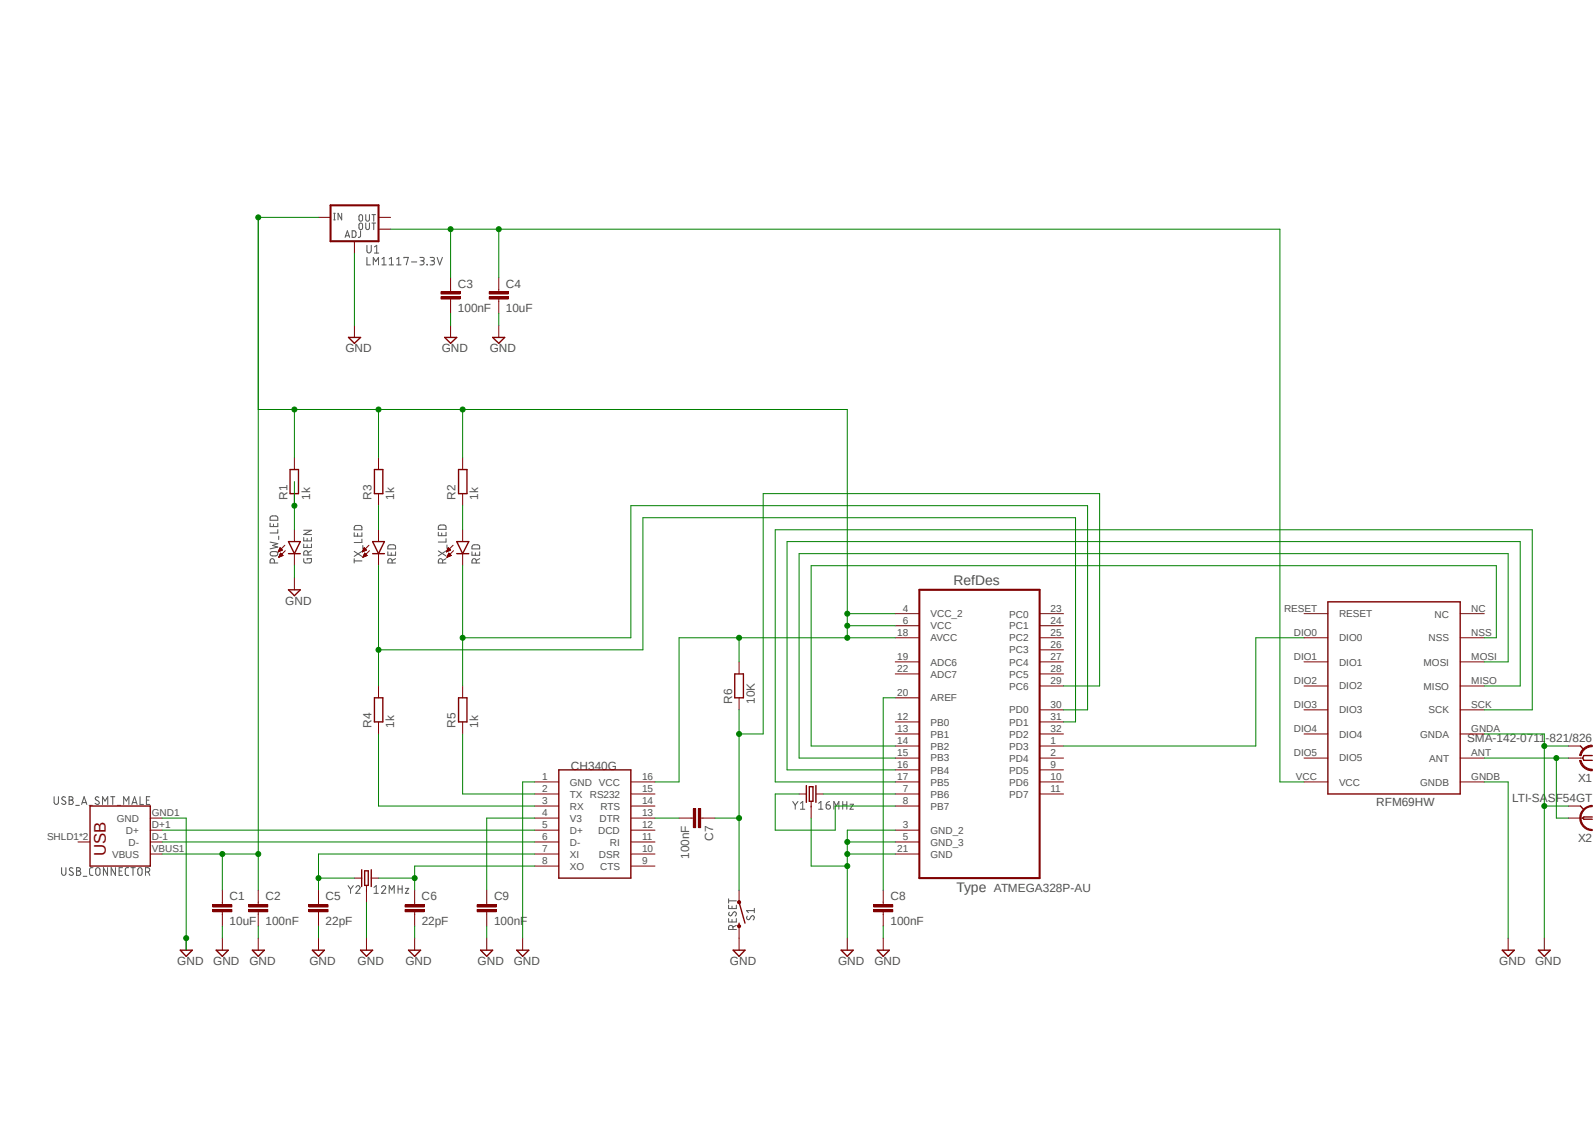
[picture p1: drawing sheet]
<svg xmlns="http://www.w3.org/2000/svg" width="297mm" height="210mm" viewBox="0 0 297 210" stroke-linecap="round" stroke-linejoin="round" font-family="sans-serif">
<path d="M8.4 38l288.7 142.3M297.1 38l-288.7 142.3" fill="none" stroke="#fff" stroke-width=".19"/>
<g fill="none" stroke="#505050" stroke-width=".19">
<path d="M62.1 39.7h.3M62.3 39.7v1.2M63.6 39.7v1.2l-.7-1.2v1.2M68.1 40v.9a.34 .34 0 0 0 .4 .3 .34 .34 0 0 0 .3-.3v-.9M69.3 40h.6M69.6 40v1.2M62.1 40.9h.3M64.3 44.2l.4-1.2 .4 1.2M64.4 43.9h.6M65.6 43h.5l.2 .3v.6l-.2 .3h-.5zM66.9 40.1a.34 .34 0 0 1 .4-.1 .34 .34 0 0 1 .2 .3v.6a.34 .34 0 0 1-.3 .3 .34 .34 0 0 1-.4-.3zM67 41.6a.34 .34 0 0 1 .5 .3v.5a.34 .34 0 0 1-.3 .4 .34 .34 0 0 1-.4-.4v-.5z"/>
<path d="M67.1 43v1.1l-.4 .1M68.1 41.5v.9a.34 .34 0 0 0 .4 .4 .34 .34 0 0 0 .3-.4v-.9M68.3 45.7v1a.4 .4 0 0 0 .4 .4 .4 .4 0 0 0 .4-.4v-1M68.3 47.9v1.4h.7M69.3 41.5h.6M69.5 49.3v-1.4l.5 .8 .5-.8v1.4M69.6 41.5v1.3M69.7 46l.4-.3v1.4M69.7 47.1h.8M71.1 49.3h.8M71.1 48.2l.4-.3v1.4M72.5 49.3h.8"/>
<path d="M72.5 48.2l.4-.3v1.4M73.9 49.3h.8M73.9 48.2l.4-.3v1.4M75.2 48v-.1h.8l-.4 1.4M76.6 48.8h1M78.2 47.9l.6 .1a.31 .31 0 0 1 .2 .3 .31 .31 0 0 1-.3 .3h-.3M78.6 48.6a.39 .39 0 0 1 .4 .2 .39 .39 0 0 1-.2 .5h-.6M79.5 49.2l.1 .1zM80.1 47.9l.6 .1a.31 .31 0 0 1 .2 .3 .31 .31 0 0 1-.3 .3h-.3M80.5 48.6a.38 .38 0 0 1 .4 .3 .38 .38 0 0 1-.4 .4h-.4M81.4 47.9l.5 1.4 .5-1.4M50.3 97.4v.6h1.4v-.6"/>
<path d="M50.3 96.3a1.13 1.13 0 0 1 1.2-.2l.2 .2v.6h-1.4zM50.9 97.6v.4M51.7 98.6v.6h-1.4M51.9 99.8v.7M56.6 98.7h1.4l-1.4 .8h1.4M66 99.2v.6h1.4v-.6M66 98a1.1 1.1 0 0 1 1.4 0v.6h-1.4zM66.6 99.3v.5M81.6 99.1v.6h1.5v-.6M81.7 97.9a1.1 1.1 0 0 1 1.3 0l.1 .7h-1.5zM82.3 99.2v.5M50.3 100.9l1.4 .3-.9 .4 .9 .3-1.4 .3"/>
<path d="M50.3 102.9a1.13 1.13 0 0 1 1.2-.2 .41 .41 0 0 1 .2 .5 .41 .41 0 0 1-.3 .3h-.9l-.2-.2zM51.1 104.8v-.6a.41 .41 0 0 0-.5-.2 .41 .41 0 0 0-.3 .4v.4h1.4M56.6 104v.5l.1 .3h1l.3-.2v-.6h-.8v.3M56.6 100.1v.6h1.4v-.6M56.6 101.3v.6h1.4v-.6M57.2 100.2v.5M57.2 101.4v.5M57.4 103.3l-.1-.6a.41 .41 0 0 0-.4-.2 .41 .41 0 0 0-.3 .5v.3h1.4M58 102.5l-.6 .4M66 104.4h1.4M66 104v.8M66 102.7l1.4 .9"/>
<path d="M67.4 102.7l-1.4 .9M67.4 100.4v.6h-1.4M67.6 101.6v.6M72.2 102.7v.7h1.5v-.7M72.3 101.6a1.1 1.1 0 0 1 1.3 0l.1 .6h-1.5zM72.9 102.9v.5M73 104.8v-.6l-.2-.1a.4 .4 0 0 0-.6 .3v.4h1.5M73.7 104l-.7 .4M81.6 102.6l1.5 .9M82.4 104.8v-.6l-.2-.1a.4 .4 0 0 0-.6 .3v.4h1.5M83.1 104l-.7 .4M83.1 102.6l-1.5 .9"/>
<path d="M83.1 100.3v.6h-1.5M83.2 101.5v.6M87.9 102.7v.7h1.4v-.7M88.1 101.5a1.21 1.21 0 0 1 1.2 .1v.6h-1.4v-.4zM88.5 102.9v.5M88.7 104.8l-.1-.6-.1-.1a.4 .4 0 0 0-.6 .3v.4h1.4M89.3 104l-.6 .4M10.1 148.3v1.1a.4 .4 0 0 0 .4 .4 .4 .4 0 0 0 .4-.4v-1.1M12.2 148.5a.38 .38 0 0 0-.4-.2 .38 .38 0 0 0-.3 .4l.1 .1 .5 .4a.31 .31 0 0 1 .2 .3 .31 .31 0 0 1-.4 .3l-.4-.2M12.9 148.3h.4a.32 .32 0 0 1 .3 .4 .32 .32 0 0 1-.3 .3 .4 .4 0 0 1 .4 .4 .4 .4 0 0 1-.4 .4h-.4zM12.9 149h.4M14.1 149.9h.7"/>
<path d="M15.2 149.8l.5-1.5 .5 1.5M15.3 149.4h.7M16.6 149.9h.6M18.4 148.5a.35 .35 0 0 0-.5-.1 .35 .35 0 0 0 0 .5l.4 .3a.31 .31 0 0 1 .2 .3 .31 .31 0 0 1-.3 .3l-.5-.2M19.1 149.8v-1.5l.5 .8 .5-.8v1.5M20.6 148.3h.8M21 148.3v1.5M21.8 149.9h.7M23 149.8v-1.5l.5 .8 .5-.8v1.5M24.6 149.8l.5-1.5 .4 1.5M24.7 149.4h.7M26.1 148.3v1.5h.6"/>
<path d="M27.3 149h.4M27.9 148.3h-.6v1.5h.6M147.6 149.2l.5 .7M148.1 149.9v.8M148.6 149.2l-.5 .7M149.1 150.7h.8M149.1 149.6l.4-.4v1.5M152.4 149.6l.5-.4v1.5M152.4 150.7h.8M153.8 149.9h.5a.41 .41 0 0 1 .4 .4 .41 .41 0 0 1-.5 .4 .41 .41 0 0 1-.4-.4zM154.5 149.2a.65 .65 0 0 0-.7 .7M155.3 150.7v-1.5l.4 .8 .5-.8v1.5"/>
<path d="M156.9 149.9h.8M156.9 149.2v1.5M157.7 149.2v1.5M158.3 149.7h.6l-.6 1h.6M11.5 161.5v1.1a.4 .4 0 0 0 .4 .4 .4 .4 0 0 0 .4-.4v-1.1M13.6 161.7a.38 .38 0 0 0-.4-.1 .38 .38 0 0 0-.3 .3l.6 .5a.31 .31 0 0 1 .2 .4 .31 .31 0 0 1-.4 .2l-.4-.2M14.3 161.5h.3a.32 .32 0 0 1 .4 .4 .32 .32 0 0 1-.4 .3 .4 .4 0 0 1 .5 .4 .4 .4 0 0 1-.5 .4h-.3zM14.3 162.2h.3M15.5 163.2h.7M17.3 161.5l-.5 .1-.1 .3v.9l.6 .2M18 161.6h.4l.2 .2a1.13 1.13 0 0 1-.2 1.1h-.4a1.13 1.13 0 0 1-.1-1.1zM20 161.5v1.5l-.7-1.5v1.5"/>
<path d="M21.5 161.5v1.5l-.8-1.5v1.5M22.2 162.2h.4M22.8 161.5h-.6v1.5h.6M24 161.5l-.5 .1-.2 .3 .1 .9 .6 .2M24.4 161.5h.8M24.8 161.5v1.5M25.9 161.6a.38 .38 0 0 1 .4 0 .38 .38 0 0 1 .2 .3v.7a.4 .4 0 0 1-.4 .4 .4 .4 0 0 1-.4-.4v-.7zM27.1 162.3h.6a.41 .41 0 0 0 .2-.4 .41 .41 0 0 0-.4-.4h-.4v1.5M27.6 162.3l.3 .7M64.8 164.9l.5 .7M65.3 165.6v.7M65.8 164.9l-.5 .7"/>
<path d="M66.3 165.2a.39 .39 0 0 1 .4-.3 .39 .39 0 0 1 .3 .5l-.7 .9h.8M69.6 165.2l.5-.3v1.4M69.6 166.3h.8M71 165.2a.39 .39 0 0 1 .5-.3 .39 .39 0 0 1 .3 .5l-.8 .9h.8M72.5 166.3v-1.4l.4 .8 .5-.8v1.4M74.1 164.9v1.4M74.1 165.5h.8M74.9 164.9v1.4M75.5 165.4h.6l-.6 .9h.6M135.7 167.3v.8M135.7 168.5v.7h1.4v-.7M135.7 171v.7h1.4v-.7"/>
<path d="M135.7 167.7h1.4M135.8 169.8a.38 .38 0 0 0-.1 .5 .38 .38 0 0 0 .3 .2l.5-.6a.31 .31 0 0 1 .4-.1 .31 .31 0 0 1 .2 .3l-.2 .5M136.3 168.7v.5M136.3 171.2v.5M136.5 173.1v-.4a.4 .4 0 0 0-.4-.4 .4 .4 0 0 0-.4 .4v.4h1.4M137.1 172.3l-.6 .3M139.1 170.6a.35 .35 0 0 0 0 .5 .35 .35 0 0 0 .5 0l.3-.5a.31 .31 0 0 1 .3-.1 .31 .31 0 0 1 .3 .3l-.2 .5M140.5 169.5h-1.5l.4 .4M140.5 169.1v.8"/>
</g>
<g fill="none" stroke="#800000" stroke-width=".19">
<path d="M59.3 40.5h2.3M66 44.9v2.3M70.5 40.5h2.2M70.5 42.7h2.2M82.1 55.2h3.6v.5h-3.6zM82.1 54.3h3.6v.4h-3.6zM83.9 51.6v2.7M83.9 55.7v2.6M91.1 55.2h3.6v.5h-3.6zM91.1 54.3h3.6v.4h-3.6zM92.9 51.6v2.7M92.9 55.7v2.6"/>
<path d="M66 60.6v2.2M83.9 60.6v2.2M92.9 60.6v2.2M54.8 85.2v2.2M54.8 91.9v2.2M54.8 98.6v2.2M70.5 85.2v2.2M70.5 91.9v2.2M70.5 98.6v2.2M86.1 85.2v2.2M86.1 91.9v2.2M86.1 98.6v2.2"/>
<path d="M51.8 102.7h.1M51.9 102.7h.1M51.9 102.6h.3M51.9 102.5h.5M51.9 102.4h.6M51.9 103.7h.1M51.9 103.6h.3M52 102.4h.5M52 102.3h.5M52 103.6h.4M52 102.2h.4M52 103.5h.5"/>
<path d="M52.1 102.2h.2M52.1 102.1h.1M52.1 103.4h.6M52.1 103.4h.5M52.1 102h.1M52.1 103.3h.5M52.2 102l.4 .4-.8 .3zM52.2 103.2h.3M52.2 103.2h.2M52.2 103.1h.2M52.2 103l-.3 .8M52.2 103l.5 .4"/>
<path d="M52.2 103h.1M52.7 103.4l-.8 .4M53 101.5l-1.2 1.2M53.1 102.5l-1.2 1.3M54.8 103.1v2.2M54.8 107.6v2.2M67.5 102.7h.1M67.5 102.7h.2M67.5 102.6h.4M67.6 102.5h.4M67.6 102.4h.6M67.6 103.7h.1"/>
<path d="M67.6 102.3h.5M67.6 103.6h.3M67.6 103.6h.4M67.7 102.2h.4M67.7 103.5h.5M67.7 102.2h.3M67.7 102.1h.2M67.7 103.4h.7M67.7 103.4h.6M67.8 102h.1M67.8 103.3h.4M67.8 103.2h.4"/>
<path d="M67.8 102l.4 .4-.7 .3zM67.9 103.2h.2M67.9 103.1h.1M67.9 103h.1M67.9 103l-.3 .8M67.9 103l.5 .4M68.4 103.4l-.8 .4M68.7 101.5l-1.2 1.2M68.8 102.5l-1.2 1.3M70.5 103.1v2.2M83.1 102.7h.1M83.2 102.7h.2"/>
<path d="M83.2 102.6h.3M83.2 102.5h.5M83.3 102.4h.6M83.3 103.7h.1M83.3 102.3h.5M83.3 103.6h.2M83.3 103.6h.4M83.4 102.2h.3M83.4 103.5h.5M83.4 103.4h.6M83.4 103.4h.5M83.4 102.1h.2"/>
<path d="M83.4 102h.1M83.4 103.3h.5M83.5 103.2h.3M83.5 102l.4 .4-.8 .3zM83.5 103.2h.2M83.5 103.1h.2M83.6 103h.1M83.6 103l-.4 .8M83.6 103l.4 .4M84 103.4l-.8 .4M84.4 101.5l-1.3 1.2M84.5 102.5l-1.3 1.3"/>
<path d="M86.1 103.1v2.2M166.7 114.3h4.5M166.7 116.5h4.5M166.7 118.7h4.5M193.6 114.3h4.4M193.6 116.5h4.4M193.6 118.7h4.4M242.8 114.3h4.5M242.8 118.7h4.5M271.9 114.3h4.5M271.9 118.7h4.5M70.5 127.7v2.2"/>
<path d="M70.5 134.4v2.3M86.1 127.7v2.2M86.1 134.4v2.3M166.7 123.2h4.5M166.7 125.5h4.5M166.7 129.9h4.5M166.7 134.4h4.5M166.7 136.7h4.5M166.7 138.9h4.5M193.6 123.2h4.4M193.6 125.5h4.4M193.6 134.4h4.4"/>
<path d="M193.6 136.7h4.4M193.6 138.9h4.4M193.6 121h4.4M193.6 127.7h4.4M193.6 132.2h4.4M242.8 123.2h4.5M242.8 136.7h4.5M242.8 127.7h4.5M242.8 132.2h4.5M271.9 123.2h4.5M271.9 136.7h4.5M271.9 127.7h4.5"/>
<path d="M271.9 132.2h4.5M14.5 156.8h2.3M28 154.6h2.2M28 156.8h2.2M28 159h2.2M28 152.3h2.2M99.6 145.6h4.5M99.6 147.8h4.5M99.6 150.1h4.5M99.6 154.6h4.5M99.6 156.8h4.5M99.6 159h4.5"/>
<path d="M99.6 152.3h4.5M117.5 145.6h4.5M117.5 147.8h4.5M117.5 150.1h4.5M117.5 154.6h4.5M117.5 156.8h4.5M117.5 159h4.5M117.5 152.3h4.5M126.4 152.3h2.7M129.1 150.5h.4v3.6h-.4zM130 150.5h.5v3.6h-.5zM130.5 152.3h2.6"/>
<path d="M148.8 147.8h1.4M151 149.2v3.1M151.9 147.8h1.4M166.7 141.1h4.5M166.7 143.3h4.5M166.7 145.6h4.5M166.7 147.8h4.5M166.7 150.1h4.5M166.7 154.6h4.5M166.7 156.8h4.5M166.7 159h4.5M193.6 141.1h4.4"/>
<path d="M193.6 143.3h4.4M193.6 145.6h4.4M193.6 147.8h4.4M242.8 141.1h4.5M242.8 145.6h4.5M271.9 141.1h4.5M271.9 145.6h4.5M34.7 174.7v2.2M39.6 169.3h3.6v.5h-3.6zM39.6 168.4h3.6v.5h-3.6zM41.4 165.7v2.7M41.4 169.8v2.6"/>
<path d="M41.4 174.7v2.2M46.3 169.3h3.6v.5h-3.6zM46.3 168.4h3.6v.5h-3.6zM48.1 165.7v2.7M48.1 169.8v2.6M48.1 174.7v2.2M57.5 169.3h3.6v.5h-3.6zM57.5 168.4h3.6v.5h-3.6zM59.3 165.7v2.7M59.3 169.8v2.6M66 163.5h1.4M68.2 164.9v3.1"/>
<path d="M68.2 174.7v2.2M69.1 163.5h1.4M75.4 169.3h3.6v.5h-3.6zM75.4 168.4h3.6v.5h-3.6zM77.2 165.7v2.7M77.2 169.8v2.6M97.3 174.7v2.2M99.6 161.2h4.5M117.5 161.2h4.5M157.8 174.7v2.2"/>
</g>
<path d="M61.6 38.2h8.9v6.7h-8.9zM171.2 109.8h22.4v53.7h-22.4z" fill="none" stroke="#800000" stroke-width=".38"/>
<g fill="none" stroke="#800000" stroke-width=".25">
<path d="M64.9 62.8h2.2l-1.1 1.1zM82.8 62.8h2.2l-1.1 1.1zM91.7 62.8h2.3l-1.1 1.1zM54 87.4h1.6v4.5h-1.6zM69.7 87.4h1.6v4.5h-1.6zM85.4 87.4h1.6v4.5h-1.6zM53.7 109.8h2.2l-1.1 1.1zM53.7 100.8h2.2l-1.1 2.3zM53.7 103.1h2.2M69.4 103.1h2.2M69.4 100.8h2.2l-1.1 2.3zM85 103.1h2.3"/>
<path d="M85 100.8h2.3l-1.2 2.3zM247.3 112.1h24.6v35.7h-24.6zM69.7 129.9h1.6v4.5h-1.6zM85.4 129.9h1.6v4.5h-1.6zM16.8 150.1h11.2v11.1h-11.2zM104.1 143.3h13.4v20.2h-13.4zM150.2 146.3v3.1M150.7 146.5h.7v2.7h-.7zM151.9 146.3v3.1M33.6 176.9h2.2l-1.1 1.2zM40.3 176.9h2.2l-1.1 1.2zM47 176.9h2.2l-1.1 1.2z"/>
<path d="M67.1 176.9h2.3l-1.2 1.2zM67.4 161.9v3.2M67.9 162.1h.7v2.7h-.7zM69.1 161.9v3.2M96.2 176.9h2.3l-1.2 1.2zM137.6 171.9v.5M137.6 168l1.1 3.9M156.6 176.9h2.3l-1.1 1.2z"/>
</g>
<g fill="none" stroke="#800000" stroke-width=".42">
<path d="M82.1 55.5h3.6M82.1 54.5h3.6M91.1 55.5h3.6M91.1 54.5h3.6M129.3 150.5v3.6M130.3 150.5v3.6M39.6 169.5h3.6M39.6 168.7h3.6M46.3 169.5h3.6M46.3 168.7h3.6M57.5 169.5h3.6M57.5 168.7h3.6"/>
<path d="M75.4 169.5h3.6M75.4 168.7h3.6"/>
</g>
<circle cx="137.6" cy="168" r=".3" fill="#800000"/>
<circle cx="137.6" cy="168" r=".3" fill="none" stroke="#800000" stroke-width=".19"/>
<circle cx="137.6" cy="172.5" r=".29" fill="#800000"/>
<g fill="none" stroke="#800000" stroke-width=".19">
<path d="M137.6 123.2v2.3M137.6 129.9v2.3M294.3 141.1h.4M59.3 174.7v2.2M77.2 174.7v2.2M137.6 165.7v2.3M137.6 172.4v4.5M280.8 174.7v2.2M287.6 174.7v2.2"/>
<circle cx="137.6" cy="172.5" r=".29"/>
</g>
<path d="M136.8 125.5h1.6v4.4h-1.6zM294.3 138.9l.6 .7M296.5 140.7h-1.6l-.2 .4 .2 .5h1.6M58.2 176.9h2.2l-1.1 1.2zM76.1 176.9h2.2l-1.1 1.2zM136.5 176.9h2.2l-1.1 1.2zM279.7 176.9h2.3l-1.2 1.2zM286.5 176.9h2.2l-1.1 1.2z" fill="none" stroke="#800000" stroke-width=".25"/>
<path d="M294.1 141.6h.3a2.07 2.07 0 0 0 2.1 1.6v.3a2.41 2.41 0 0 1-2.4-1.9z" fill-rule="evenodd" fill="#800000"/>
<path d="M294.1 141.6h.3a2.07 2.07 0 0 0 2.1 1.6v.3a2.41 2.41 0 0 1-2.4-1.9z" fill="none" stroke="#800000" stroke-width=".19"/>
<path d="M294.8 139.4a2.09 2.09 0 0 1 1.7-.6v.2a2.06 2.06 0 0 0-2.1 1.7l-.3-.1 .3-.7z" fill-rule="evenodd" fill="#800000"/>
<path d="M292.1 138.9h2.2M294.8 139.4a2.09 2.09 0 0 1 1.7-.6v.2a2.06 2.06 0 0 0-2.1 1.7l-.3-.1 .3-.7zM292.1 141.1h2.2M162.7 169.3h3.5v.5h-3.5zM162.7 168.4h3.5v.5h-3.5zM164.5 165.7v2.7M164.5 169.8v2.6M164.5 174.7v2.2" fill="none" stroke="#800000" stroke-width=".19"/>
<path d="M163.4 176.9h2.2l-1.1 1.2z" fill="none" stroke="#800000" stroke-width=".25"/>
<path d="M162.7 169.5h3.5M162.7 168.7h3.5" fill="none" stroke="#800000" stroke-width=".42"/>
<path d="M294.8 150.7a2.51 2.51 0 0 1 1.7-.8v.3a2.12 2.12 0 0 0-2.1 2.1 2.12 2.12 0 0 0 2.1 2.1v.2a2.32 2.32 0 0 1-2.1-1.3 2.32 2.32 0 0 1 .4-2.6z" fill-rule="evenodd" fill="#800000"/>
<path d="M292.1 152.3h2.6M292.1 150.1h2.2M294.8 150.7a2.51 2.51 0 0 1 1.7-.8v.3a2.12 2.12 0 0 0-2.1 2.1 2.12 2.12 0 0 0 2.1 2.1v.2a2.32 2.32 0 0 1-2.1-1.3 2.32 2.32 0 0 1 .4-2.6zM88.9 169.3h3.5v.5h-3.5zM88.9 168.4h3.5v.5h-3.5zM90.6 165.7v2.7M90.6 169.8v2.6M90.6 174.7v2.2" fill="none" stroke="#800000" stroke-width=".19"/>
<path d="M294.3 150.1l.6 .6M296.5 152.1h-1.6l-.2 .2 .2 .2h1.6M89.5 176.9h2.2l-1.1 1.2z" fill="none" stroke="#800000" stroke-width=".25"/>
<path d="M88.9 169.5h3.5M88.9 168.7h3.5" fill="none" stroke="#800000" stroke-width=".42"/>
<path d="M157.8 156.8h8.9M166.7 154.6h-8.9v20.1" fill="none" stroke="#008000" stroke-width=".19"/>
<circle cx="157.8" cy="156.8" r=".46" fill="#008000"/>
<g fill="none" stroke="#008000" stroke-width=".19">
<path d="M157.8 159h8.9"/>
<circle cx="157.8" cy="156.8" r=".46"/>
</g>
<circle cx="157.8" cy="159" r=".46" fill="#008000"/>
<g fill="none" stroke="#008000" stroke-width=".19">
<path d="M151 161.2h6.8"/>
<circle cx="157.8" cy="159" r=".46"/>
</g>
<circle cx="157.8" cy="161.2" r=".46" fill="#008000"/>
<g fill="none" stroke="#008000" stroke-width=".19">
<path d="M30.2 152.3h4.5v24.6M151 152.3v8.9"/>
<circle cx="157.8" cy="161.2" r=".46"/>
</g>
<circle cx="34.7" cy="174.7" r=".46" fill="#008000"/>
<g fill="none" stroke="#008000" stroke-width=".19">
<path d="M66 47.2v13.4M83.9 58.3v2.3M92.9 58.3v2.3M54.8 105.3v2.3M276.4 136.7h11.2v38M287.6 138.9h4.5M99.6 145.6h-2.3v29.1M276.4 145.6h4.4v29.1M41.4 172.4v2.3M48.1 172.4v2.3M68.2 168v6.7"/>
<circle cx="34.7" cy="174.7" r=".46"/>
</g>
<circle cx="287.6" cy="138.9" r=".46" fill="#008000"/>
<g fill="none" stroke="#008000" stroke-width=".19">
<path d="M287.6 150.1h4.5"/>
<circle cx="287.6" cy="138.9" r=".46"/>
</g>
<circle cx="287.6" cy="150.1" r=".46" fill="#008000"/>
<g fill="none" stroke="#008000" stroke-width=".19">
<path d="M30.2 159h17.9M41.4 159v6.7M148.8 147.8h-4.4v6.8h11.1v-4.5h11.2M153.3 147.8h13.4M59.3 172.4v2.3M77.2 172.4v2.3M90.6 172.4v2.3M164.5 172.4v2.3"/>
<circle cx="287.6" cy="150.1" r=".46"/>
</g>
<circle cx="41.4" cy="159" r=".46" fill="#008000"/>
<g fill="none" stroke="#008000" stroke-width=".19">
<path d="M48.1 40.5v125.2"/>
<circle cx="41.4" cy="159" r=".46"/>
</g>
<circle cx="48.1" cy="159" r=".46" fill="#008000"/>
<g fill="none" stroke="#008000" stroke-width=".19">
<path d="M59.3 40.5h-11.2v35.7"/>
<circle cx="48.1" cy="159" r=".46"/>
</g>
<circle cx="48.1" cy="40.5" r=".46" fill="#008000"/>
<g fill="none" stroke="#008000" stroke-width=".19">
<path d="M54.8 85.2v-9h103v40.3h8.9M157.8 114.3h8.9"/>
<circle cx="48.1" cy="40.5" r=".46"/>
</g>
<circle cx="157.8" cy="114.3" r=".46" fill="#008000"/>
<g fill="none" stroke="#008000" stroke-width=".19">
<path d="M157.8 116.5v2.2h8.9"/>
<circle cx="157.8" cy="114.3" r=".46"/>
</g>
<circle cx="157.8" cy="116.5" r=".46" fill="#008000"/>
<g fill="none" stroke="#008000" stroke-width=".19">
<path d="M48.1 76.2h22.4"/>
<circle cx="157.8" cy="116.5" r=".46"/>
</g>
<circle cx="54.8" cy="76.2" r=".46" fill="#008000"/>
<g fill="none" stroke="#008000" stroke-width=".19">
<path d="M54.8 76.2h31.3M137.6 118.7h-11.2v26.9h-4.4"/>
<circle cx="54.8" cy="76.2" r=".46"/>
</g>
<circle cx="157.8" cy="118.7" r=".46" fill="#008000"/>
<g fill="none" stroke="#008000" stroke-width=".19">
<path d="M70.5 76.2v9M137.6 118.7h20.2"/>
<circle cx="157.8" cy="118.7" r=".46"/>
</g>
<circle cx="70.5" cy="76.2" r=".46" fill="#008000"/>
<g fill="none" stroke="#008000" stroke-width=".19">
<path d="M86.1 76.2v9"/>
<circle cx="70.5" cy="76.2" r=".46"/>
</g>
<circle cx="86.1" cy="76.2" r=".46" fill="#008000"/>
<g fill="none" stroke="#008000" stroke-width=".19">
<path d="M137.6 118.7v4.5"/>
<circle cx="86.1" cy="76.2" r=".46"/>
</g>
<circle cx="137.6" cy="118.7" r=".46" fill="#008000"/>
<g fill="none" stroke="#008000" stroke-width=".19">
<path d="M83.9 51.6v-8.9h9v8.9"/>
<circle cx="137.6" cy="118.7" r=".46"/>
</g>
<circle cx="92.9" cy="42.7" r=".46" fill="#008000"/>
<g fill="none" stroke="#008000" stroke-width=".19">
<path d="M72.7 42.7h11.2M92.9 42.7h145.4v102.9h4.5"/>
<circle cx="92.9" cy="42.7" r=".46"/>
</g>
<circle cx="83.9" cy="42.7" r=".46" fill="#008000"/>
<g fill="none" stroke="#008000" stroke-width=".19">
<path d="M54.8 89.7v8.9"/>
<circle cx="83.9" cy="42.7" r=".46"/>
</g>
<circle cx="54.8" cy="94.1" r=".46" fill="#008000"/>
<g fill="none" stroke="#008000" stroke-width=".19">
<path d="M30.2 154.6h69.4M30.2 156.8h69.4M70.5 163.5h6.7M99.6 161.2h-22.4v4.5"/>
<circle cx="54.8" cy="94.1" r=".46"/>
</g>
<circle cx="77.2" cy="163.5" r=".46" fill="#008000"/>
<g fill="none" stroke="#008000" stroke-width=".19">
<path d="M99.6 159h-40.3v6.7M59.3 163.5h6.7"/>
<circle cx="77.2" cy="163.5" r=".46"/>
</g>
<circle cx="59.3" cy="163.5" r=".46" fill="#008000"/>
<g fill="none" stroke="#008000" stroke-width=".19">
<path d="M70.5 94.1v4.5M86.1 94.1v4.5M70.5 105.3v22.4M70.5 136.7v13.4h29.1M70.5 121h49.2M86.1 136.7v11.1h13.5"/>
<circle cx="59.3" cy="163.5" r=".46"/>
</g>
<circle cx="70.5" cy="121" r=".46" fill="#008000"/>
<g fill="none" stroke="#008000" stroke-width=".19">
<path d="M86.1 105.3v22.4M86.1 118.7h31.4M119.7 121v-24.6h80.6v38h-2.3"/>
<circle cx="70.5" cy="121" r=".46"/>
</g>
<circle cx="86.1" cy="118.7" r=".46" fill="#008000"/>
<g fill="none" stroke="#008000" stroke-width=".19">
<path d="M117.5 118.7v-24.6h85v38.1h-4.5M137.6 132.2v4.5M122 152.3h4.4M133.1 152.3h4.5v13.4"/>
<circle cx="86.1" cy="118.7" r=".46"/>
</g>
<circle cx="137.6" cy="152.3" r=".46" fill="#008000"/>
<g fill="none" stroke="#008000" stroke-width=".19">
<path d="M198 127.7h6.8v-35.8h-62.7v44.8h-4.5v15.6"/>
<circle cx="137.6" cy="152.3" r=".46"/>
</g>
<circle cx="137.6" cy="136.7" r=".46" fill="#008000"/>
<g fill="none" stroke="#008000" stroke-width=".19">
<path d="M242.8 118.7h-9v20.2h-35.8M276.4 118.7h2.2v-13.4h-127.6v33.6h15.7M276.4 132.2h8.9v-33.6h-140.9v47h22.3M276.4 127.7h6.7v-26.9h-136.5v42.5h20.1M276.4 123.2h4.4v-20.1h-132v38h17.9M276.4 141.1h15.7M289.8 141.1v11.2h2.3"/>
<circle cx="137.6" cy="136.7" r=".46"/>
</g>
<circle cx="289.8" cy="141.1" r=".46" fill="#008000"/>
<g fill="none" stroke="#008000" stroke-width=".19">
<path d="M166.7 129.9h-2.2v35.8M99.6 152.3h-9v13.4"/>
<circle cx="289.8" cy="141.1" r=".46"/>
</g>
<text font-size="3.1" fill="#800000" x="19.7" y="159.4" transform="rotate(-90 19.7 159.4)">USB</text>
<g font-size="2.6" fill="#505050">
<text x="177.5" y="109">RefDes</text>
<text x="178.1" y="166.1">Type</text>
</g>
<g font-size="2.2" fill="#505050">
<text x="85.3" y="53.6">C3</text>
<text x="94.2" y="53.6">C4</text>
<text x="85.3" y="58">100nF</text>
<text x="94.2" y="58">10uF</text>
<text x="64.3" y="65.6">GND</text>
<text x="82.3" y="65.6">GND</text>
<text x="91.2" y="65.6">GND</text>
<text x="53.5" y="93" transform="rotate(-90 53.5 93)">R1</text>
<text x="57.7" y="93" transform="rotate(-90 57.7 93)">1k</text>
<text x="69.2" y="93" transform="rotate(-90 69.2 93)">R3</text>
<text x="73.4" y="93" transform="rotate(-90 73.4 93)">1k</text>
<text x="84.8" y="93" transform="rotate(-90 84.8 93)">R2</text>
<text x="89.1" y="93" transform="rotate(-90 89.1 93)">1k</text>
<text x="53.1" y="112.6">GND</text>
<text x="136.3" y="131.1" transform="rotate(-90 136.3 131.1)">R6</text>
<text x="140.5" y="131.1" transform="rotate(-90 140.5 131.1)">10K</text>
<text x="69.2" y="135.6" transform="rotate(-90 69.2 135.6)">R4</text>
<text x="73.4" y="135.6" transform="rotate(-90 73.4 135.6)">1k</text>
<text x="84.8" y="135.6" transform="rotate(-90 84.8 135.6)">R5</text>
<text x="89.1" y="135.6" transform="rotate(-90 89.1 135.6)">1k</text>
<text x="106.3" y="143.3">CH340G</text>
<text x="273.2" y="138.2">SMA-142-0711-821/826</text>
<text x="281.6" y="149.4">LTI-SASF54GT</text>
<text x="293.9" y="145.6">X1</text>
<text x="256.2" y="150.1">RFM69HW</text>
<text x="128.4" y="159.9" transform="rotate(-90 128.4 159.9)">100nF</text>
<text x="132.8" y="156.5" transform="rotate(-90 132.8 156.5)">C7</text>
<text x="293.9" y="156.8">X2</text>
<text x="42.8" y="167.6">C1</text>
<text x="49.4" y="167.6">C2</text>
<text x="60.6" y="167.6">C5</text>
<text x="78.5" y="167.6">C6</text>
<text x="92" y="167.6">C9</text>
<text x="165.8" y="167.6">C8</text>
<text x="185.1" y="166.2">ATMEGA328P-AU</text>
<text x="42.8" y="172.1">10uF</text>
<text x="49.5" y="172.1">100nF</text>
<text x="60.6" y="172.1">22pF</text>
<text x="78.5" y="172.1">22pF</text>
<text x="92" y="172.1">100nF</text>
<text x="165.8" y="172.1">100nF</text>
<text x="33" y="179.7">GND</text>
<text x="39.7" y="179.7">GND</text>
<text x="46.4" y="179.7">GND</text>
<text x="57.6" y="179.7">GND</text>
<text x="66.6" y="179.7">GND</text>
<text x="75.5" y="179.7">GND</text>
<text x="88.9" y="179.7">GND</text>
<text x="95.7" y="179.7">GND</text>
<text x="135.9" y="179.7">GND</text>
<text x="156.1" y="179.7">GND</text>
<text x="162.8" y="179.7">GND</text>
<text x="279.2" y="179.7">GND</text>
<text x="285.9" y="179.7">GND</text>
</g>
<g font-size="1.9" fill="#505050">
<text x="168.1" y="114">4</text>
<text x="195.6" y="114">23</text>
<text x="239.1" y="114">RESET</text>
<text x="274" y="114">NC</text>
<text x="167.1" y="118.4">18</text>
<text x="168.1" y="116.2">6</text>
<text x="173.3" y="114.9">VCC_2</text>
<text x="173.3" y="117.2">VCC</text>
<text x="173.3" y="119.4">AVCC</text>
<text x="187.9" y="115">PC0</text>
<text x="187.9" y="117.2">PC1</text>
<text x="187.9" y="119.4">PC2</text>
<text x="195.6" y="116.2">24</text>
<text x="195.6" y="118.4">25</text>
<text x="240.9" y="118.4">DIO0</text>
<text x="249.3" y="114.9">RESET</text>
<text x="249.3" y="119.4">DIO0</text>
<text x="266" y="119.4">NSS</text>
<text x="267.1" y="115">NC</text>
<text x="274" y="118.4">NSS</text>
<text x="167.1" y="122.9">19</text>
<text x="167.1" y="125.1">22</text>
<text x="173.3" y="123.9">ADC6</text>
<text x="187.9" y="121.7">PC3</text>
<text x="187.9" y="123.9">PC4</text>
<text x="195.6" y="120.7">26</text>
<text x="195.6" y="122.9">27</text>
<text x="195.6" y="125.1">28</text>
<text x="240.9" y="122.9">DIO1</text>
<text x="249.3" y="123.9">DIO1</text>
<text x="265.1" y="123.9">MOSI</text>
<text x="274" y="122.9">MOSI</text>
<text x="167.1" y="129.6">20</text>
<text x="173.3" y="126.2">ADC7</text>
<text x="173.3" y="130.6">AREF</text>
<text x="187.9" y="126.2">PC5</text>
<text x="187.9" y="128.4">PC6</text>
<text x="195.6" y="127.4">29</text>
<text x="195.6" y="131.9">30</text>
<text x="240.9" y="127.4">DIO2</text>
<text x="240.9" y="131.9">DIO3</text>
<text x="249.3" y="128.4">DIO2</text>
<text x="265.1" y="128.4">MISO</text>
<text x="274" y="131.9">SCK</text>
<text x="274" y="127.4">MISO</text>
<text x="167.1" y="134.1">12</text>
<text x="167.1" y="136.4">13</text>
<text x="173.3" y="135.1">PB0</text>
<text x="173.3" y="137.3">PB1</text>
<text x="187.9" y="132.8">PD0</text>
<text x="187.9" y="135.1">PD1</text>
<text x="187.9" y="137.3">PD2</text>
<text x="195.6" y="134.1">31</text>
<text x="195.6" y="136.4">32</text>
<text x="240.9" y="136.4">DIO4</text>
<text x="249.3" y="132.8">DIO3</text>
<text x="249.3" y="137.3">DIO4</text>
<text x="264.5" y="137.3">GNDA</text>
<text x="266" y="132.8">SCK</text>
<text x="274" y="136.4">GNDA</text>
<text x="167.1" y="138.6">14</text>
<text x="167.1" y="140.8">15</text>
<text x="167.1" y="143">16</text>
<text x="173.3" y="139.6">PB2</text>
<text x="173.3" y="141.8">PB3</text>
<text x="187.9" y="139.6">PD3</text>
<text x="187.9" y="141.8">PD4</text>
<text x="195.6" y="138.6">1</text>
<text x="195.6" y="140.8">2</text>
<text x="195.6" y="143">9</text>
<text x="240.9" y="140.8">DIO5</text>
<text x="249.3" y="141.8">DIO5</text>
<text x="266.1" y="141.8">ANT</text>
<text x="274" y="140.8">ANT</text>
<text x="101" y="145.3">1</text>
<text x="101" y="147.5">2</text>
<text x="101" y="149.8">3</text>
<text x="106.1" y="146.3">GND VCC</text>
<text x="106.1" y="148.5">TX</text>
<text x="109.8" y="148.5">RS232</text>
<text x="119.5" y="149.8">14</text>
<text x="119.5" y="147.5">15</text>
<text x="119.5" y="145.3">16</text>
<text x="167.1" y="145.3">17</text>
<text x="168.1" y="147.5">7</text>
<text x="168.1" y="149.8">8</text>
<text x="173.3" y="144">PB4</text>
<text x="173.3" y="146.3">PB5</text>
<text x="173.3" y="148.5">PB6</text>
<text x="187.9" y="144.1">PD5</text>
<text x="187.9" y="146.3">PD6</text>
<text x="187.9" y="148.5">PD7</text>
<text x="195.6" y="145.3">10</text>
<text x="195.6" y="147.5">11</text>
<text x="241.3" y="145.3">VCC</text>
<text x="249.3" y="146.3">VCC</text>
<text x="264.5" y="146.3">GNDB</text>
<text x="274" y="145.3">GNDB</text>
<text x="21.8" y="153">GND</text>
<text x="23.5" y="155.2">D+</text>
<text x="28.3" y="154.2">D+1</text>
<text x="28.3" y="152">GND1</text>
<text x="101" y="152">4</text>
<text x="101" y="154.2">5</text>
<text x="106.1" y="150.7">RX</text>
<text x="106.1" y="153">V3</text>
<text x="106.1" y="155.2">D+</text>
<text x="111.4" y="155.2">DCD</text>
<text x="111.6" y="153">DTR</text>
<text x="111.8" y="150.7">RTS</text>
<text x="119.5" y="154.2">12</text>
<text x="119.5" y="152">13</text>
<text x="168.1" y="154.2">3</text>
<text x="173.3" y="150.7">PB7</text>
<text x="173.3" y="155.2">GND_2</text>
<text x="8.8" y="156.5">SHLD1*2</text>
<text x="20.9" y="159.7">VBUS</text>
<text x="23.9" y="157.5">D-</text>
<text x="28.3" y="156.5">D-1</text>
<text x="28.3" y="158.7">VBUS1</text>
<text x="101" y="156.5">6</text>
<text x="101" y="158.7">7</text>
<text x="101" y="161">8</text>
<text x="106.1" y="157.4">D-</text>
<text x="106.1" y="159.7">XI</text>
<text x="106.1" y="161.9">XO</text>
<text x="111.5" y="159.7">DSR</text>
<text x="111.8" y="161.9">CTS</text>
<text x="113.6" y="157.5">RI</text>
<text x="119.5" y="161">9</text>
<text x="119.5" y="158.7">10</text>
<text x="119.5" y="156.5">11</text>
<text x="167.1" y="158.7">21</text>
<text x="168.1" y="156.5">5</text>
<text x="173.3" y="157.4">GND_3</text>
<text x="173.3" y="159.7">GND</text>
</g>
</svg>
